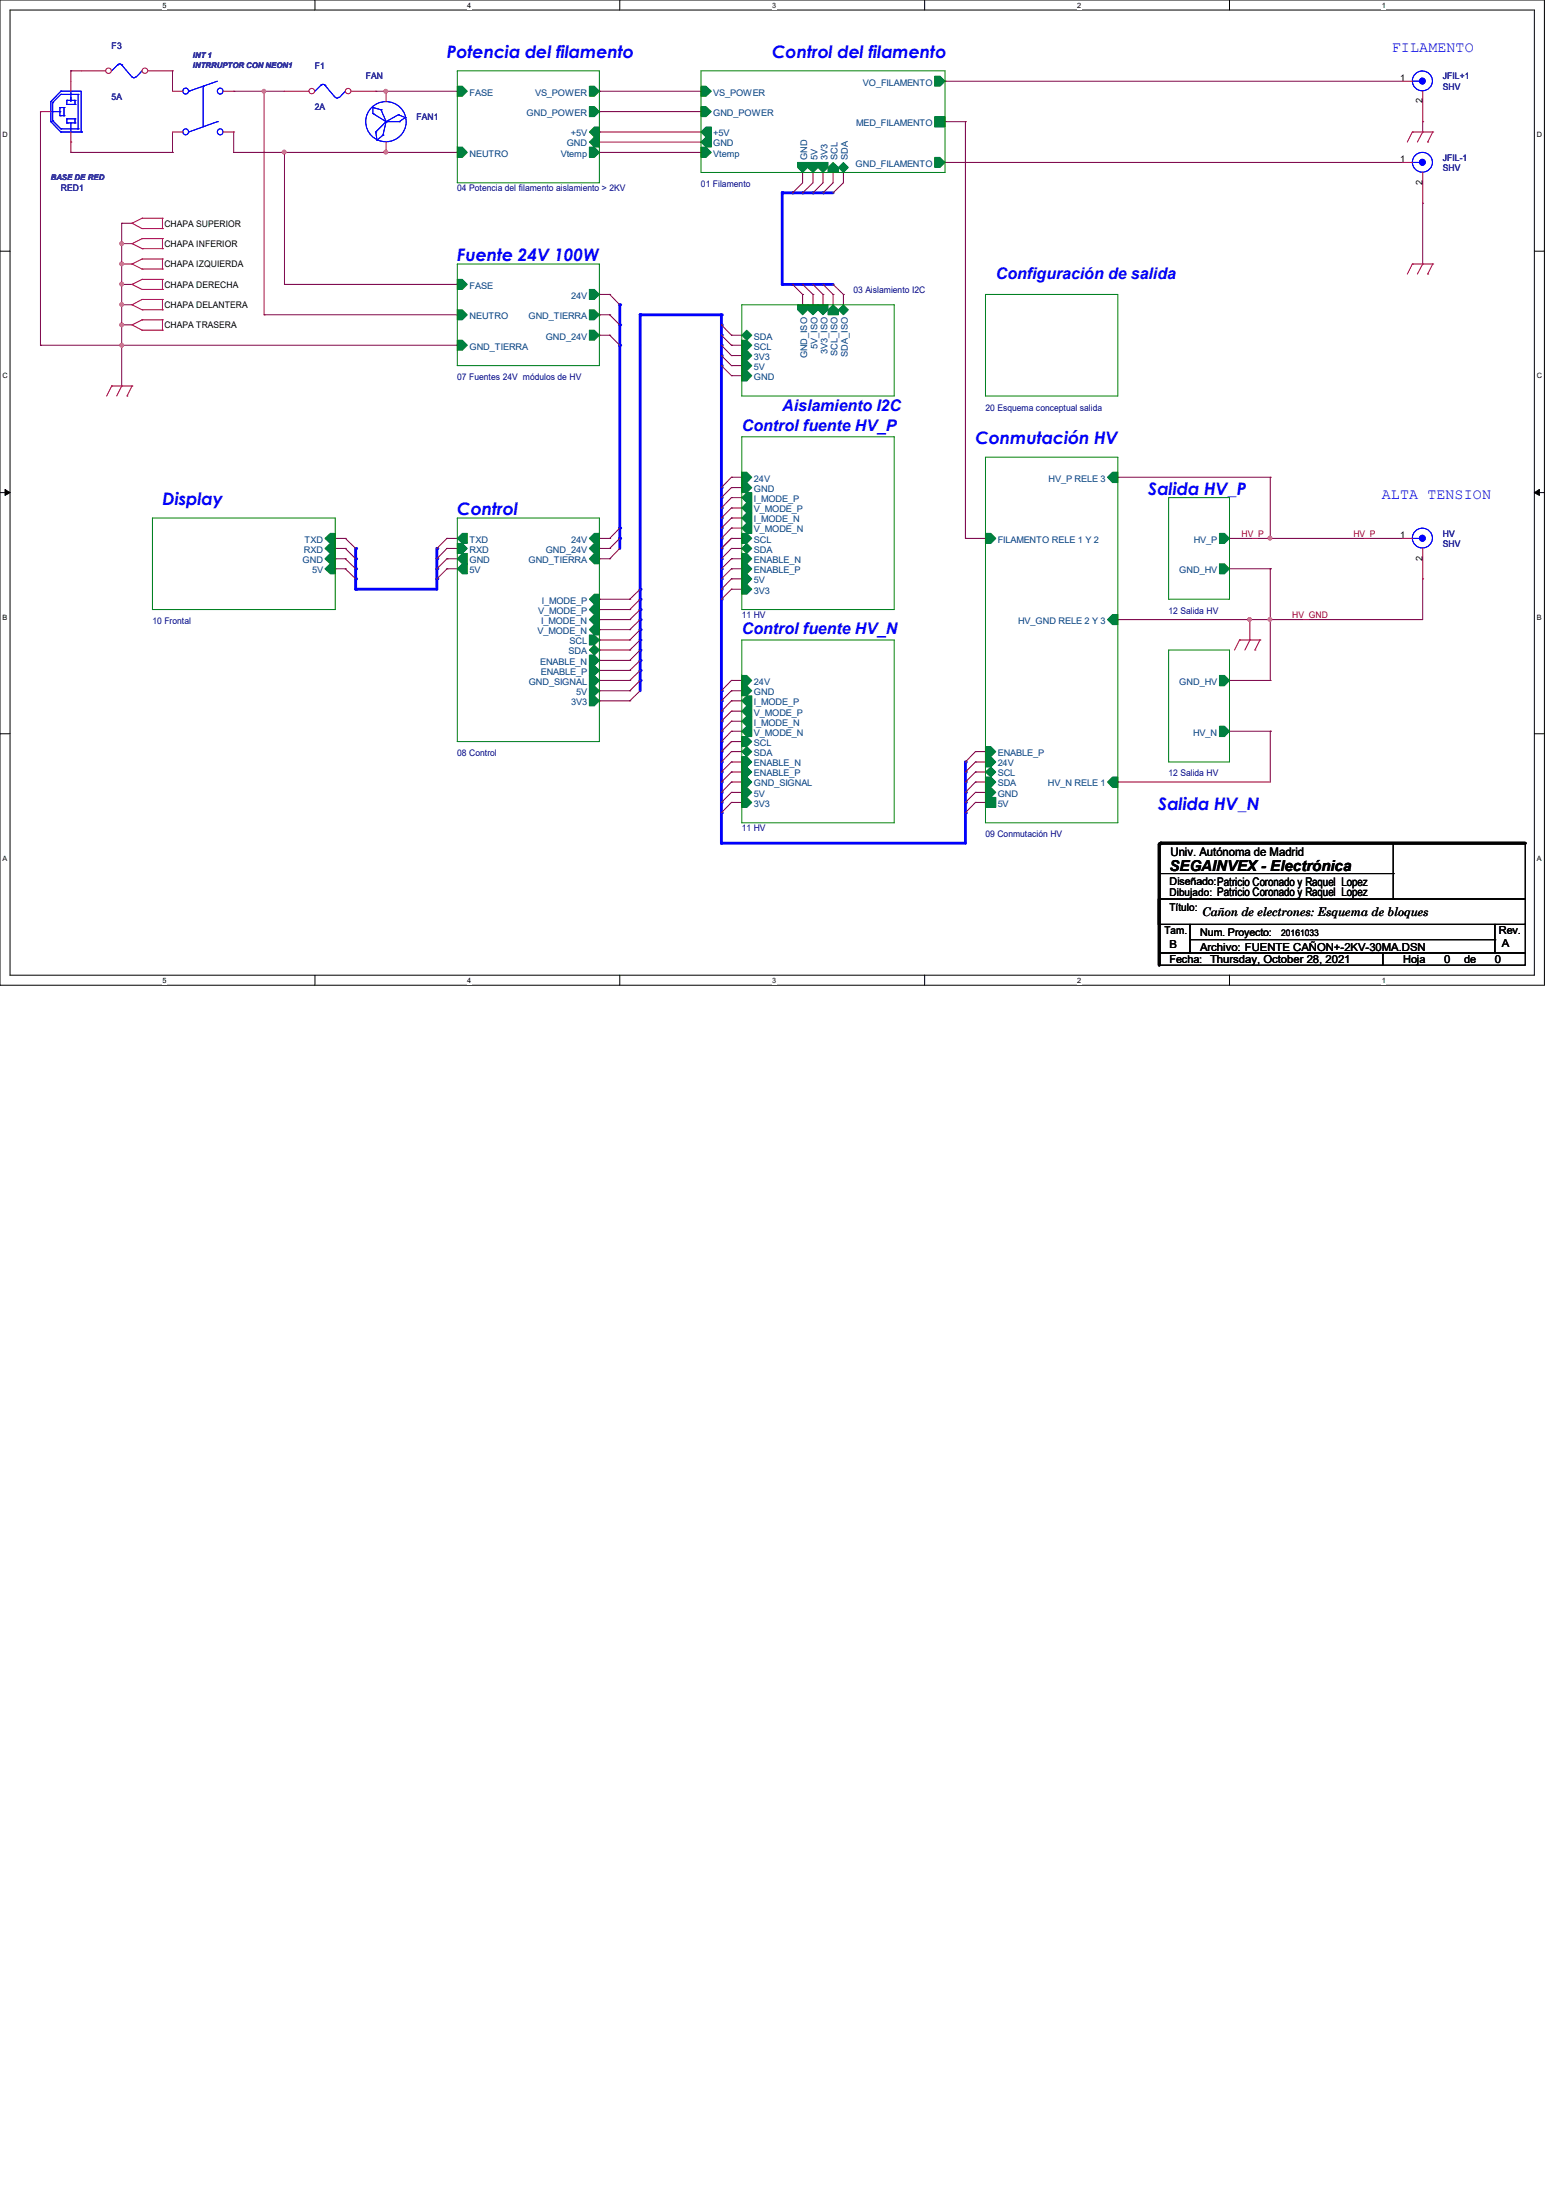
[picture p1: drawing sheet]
<svg xmlns="http://www.w3.org/2000/svg" width="210mm" height="297mm" viewBox="0 0 210 297" stroke-linecap="round" stroke-linejoin="round" font-family="sans-serif">
<path d="M0 0h208.4v133h-208.4zM1.4 1.4h205.7v130.3h-205.7z" fill="none" stroke="#000" stroke-width=".13"/>
<g fill="#fff">
<path d="M21.9 .1h.6v1.1h-.6z"/>
<path d="M21.9 131.8h.6v1.1h-.6z"/>
</g>
<path d="M42.5 0v1.4M42.5 131.7v1.3" fill="none" stroke="#000" stroke-width=".13"/>
<g fill="#fff">
<path d="M63.1 .1h.5v1.1h-.5z"/>
<path d="M63.1 131.8h.5v1.1h-.5z"/>
</g>
<path d="M83.7 0v1.4M83.7 131.7v1.3" fill="none" stroke="#000" stroke-width=".13"/>
<g fill="#fff">
<path d="M104.2 .1h.6v1.1h-.6z"/>
<path d="M104.2 131.8h.6v1.1h-.6z"/>
</g>
<path d="M124.8 0v1.4M124.8 131.7v1.3" fill="none" stroke="#000" stroke-width=".13"/>
<g fill="#fff">
<path d="M145.4 .1h.5v1.1h-.5z"/>
<path d="M145.4 131.8h.5v1.1h-.5z"/>
</g>
<path d="M165.9 0v1.4M165.9 131.7v1.3" fill="none" stroke="#000" stroke-width=".13"/>
<g fill="#fff">
<path d="M186.5 .1h.6v1.1h-.6z"/>
<path d="M186.5 131.8h.6v1.1h-.6z"/>
<path d="M.3 17.6h.8v1.1h-.8z"/>
<path d="M207.4 17.6h.8v1.1h-.8z"/>
<path d="M.3 50.2h.8v1.1h-.8z"/>
<path d="M207.4 50.2h.8v1.1h-.8z"/>
</g>
<path d="M0 33.9h1.4M207.1 33.9h1.3" fill="none" stroke="#000" stroke-width=".13"/>
<g fill="#fff">
<path d="M.3 82.8h.7v1.1h-.7z"/>
<path d="M207.4 82.8h.7v1.1h-.7z"/>
</g>
<path d="M0 66.5h1.4M207.1 66.5h1.3" fill="none" stroke="#000" stroke-width=".13"/>
<path d="M.7 66.1l.7 .4-.7 .4zM207.1 66.5l.7-.4v.8z" fill="#000" stroke="#000" stroke-width=".13"/>
<g fill="#fff">
<path d="M.3 115.3h.7v1.1h-.7z"/>
<path d="M207.4 115.3h.7v1.1h-.7z"/>
</g>
<path d="M0 99.1h1.4M207.1 99.1h1.3" fill="none" stroke="#000" stroke-width=".13"/>
<path d="M98.7 72.7h.1M98.7 74h.1M98.7 75.4h.1M98.7 76.8h.1M98.7 78.1h.1M98.7 79.5h.1M98.7 72.7h1.4M98.7 74h1.4M98.7 75.4h1.4M98.7 76.8h1.4M98.7 78.1h1.4M98.7 79.5h1.4" fill="none" stroke="#800040" stroke-width=".13"/>
<path d="M97.4 74v1.4" fill="none" stroke="#00f" stroke-width=".38"/>
<circle cx="97.4" cy="74" r=".19" fill="#00f"/>
<path d="M97.4 76.8v1.3" fill="none" stroke="#00f" stroke-width=".38"/>
<circle cx="97.4" cy="76.8" r=".19" fill="#00f"/>
<path d="M97.4 78.1v1.4" fill="none" stroke="#00f" stroke-width=".38"/>
<circle cx="97.4" cy="78.1" r=".19" fill="#00f"/>
<path d="M97.4 75.4v1.4" fill="none" stroke="#00f" stroke-width=".38"/>
<circle cx="97.4" cy="75.4" r=".19" fill="#00f"/>
<path d="M108.3 23.3h.1M108.3 23.3v1.4M109.7 23.3h.1M109.7 23.3v1.4M111.1 23.3h.1M111.1 23.3v1.4M112.4 23.3h.1M112.4 23.3v1.4M113.8 23.3h.1M113.8 23.3v1.4" fill="none" stroke="#800040" stroke-width=".13"/>
<path d="M111.1 26h1.3" fill="none" stroke="#00f" stroke-width=".38"/>
<circle cx="111.1" cy="26" r=".19" fill="#00f"/>
<path d="M107 26h1.3" fill="none" stroke="#00f" stroke-width=".38"/>
<circle cx="107" cy="26" r=".19" fill="#00f"/>
<path d="M109.7 26h1.4" fill="none" stroke="#00f" stroke-width=".38"/>
<circle cx="109.7" cy="26" r=".19" fill="#00f"/>
<path d="M108.3 26h1.4" fill="none" stroke="#00f" stroke-width=".38"/>
<circle cx="108.3" cy="26" r=".19" fill="#00f"/>
<path d="M108.3 38.4h1.4" fill="none" stroke="#00f" stroke-width=".38"/>
<circle cx="108.3" cy="38.4" r=".19" fill="#00f"/>
<path d="M111.1 38.4h1.3" fill="none" stroke="#00f" stroke-width=".38"/>
<circle cx="111.1" cy="38.4" r=".19" fill="#00f"/>
<path d="M109.7 38.4h1.4" fill="none" stroke="#00f" stroke-width=".38"/>
<circle cx="109.7" cy="38.4" r=".19" fill="#00f"/>
<path d="M107 38.4h1.3" fill="none" stroke="#00f" stroke-width=".38"/>
<circle cx="107" cy="38.4" r=".19" fill="#00f"/>
<g fill="none" stroke="#800040" stroke-width=".13">
<path d="M80.9 12.3h.1M80.9 15.1h.1M80.9 12.3h13.7M80.9 15.1h13.7M127.6 16.4h.1M127.6 11h.1M127.6 16.4h2.7M127.6 11h61.7M192 16.4h.1M192 16.4v1.4M108.3 39.8h.1M108.3 39.8v1.3"/>
<path d="M109.7 39.8h.1M109.7 39.8v1.3M111.1 39.8h.1M111.1 39.8v1.3M112.4 39.8h.1M112.4 39.8v1.3M113.8 39.8h.1M113.8 39.8v1.3M127.6 21.9h.1M127.6 21.9h61.7M192 27.4h.1M192 27.4v8.2"/>
<path d="M130.3 72.7h.1M130.3 72.7h2.7"/>
</g>
<path d="M105.6 26h1.4" fill="none" stroke="#00f" stroke-width=".38"/>
<circle cx="105.6" cy="26" r=".19" fill="#00f"/>
<g fill="none" stroke="#800040" stroke-width=".13">
<path d="M38.4 20.6h.1M38.4 38.4h.1M38.4 20.6v17.8M38.4 38.4h23.3M16.4 46.6h.1M16.4 46.6v5.5M16.4 46.6h45.3M35.6 42.5h.1M35.6 42.5h26.1M98.7 45.3h.1M98.7 46.6h.1M98.7 48h.1"/>
<path d="M98.7 49.4h.1M98.7 50.7h.1M98.7 46.6h1.4M98.7 45.3h1.4M98.7 48h1.4M98.7 49.4h1.4M98.7 50.7h1.4"/>
</g>
<circle cx="16.4" cy="46.6" r=".25" fill="#f0f" stroke="#f0f" stroke-width=".13"/>
<path d="M97.4 79.5v1.4" fill="none" stroke="#00f" stroke-width=".38"/>
<circle cx="97.4" cy="79.5" r=".19" fill="#00f"/>
<path d="M97.4 69.9v1.4" fill="none" stroke="#00f" stroke-width=".38"/>
<circle cx="97.4" cy="69.9" r=".19" fill="#00f"/>
<path d="M97.4 72.7v1.3" fill="none" stroke="#00f" stroke-width=".38"/>
<circle cx="97.4" cy="72.7" r=".19" fill="#00f"/>
<path d="M97.4 71.3v1.4" fill="none" stroke="#00f" stroke-width=".38"/>
<circle cx="97.4" cy="71.3" r=".19" fill="#00f"/>
<path d="M97.4 68.6v1.3" fill="none" stroke="#00f" stroke-width=".38"/>
<circle cx="97.4" cy="68.6" r=".19" fill="#00f"/>
<path d="M98.7 67.2h.1M98.7 68.6h.1M98.7 69.9h.1M98.7 71.3h.1M98.7 67.2h1.4M98.7 68.6h1.4M98.7 69.9h1.4M98.7 71.3h1.4" fill="none" stroke="#800040" stroke-width=".13"/>
<path d="M130.3 105.6v1.4" fill="none" stroke="#00f" stroke-width=".38"/>
<circle cx="130.3" cy="105.6" r=".19" fill="#00f"/>
<path d="M130.3 107v1.3" fill="none" stroke="#00f" stroke-width=".38"/>
<circle cx="130.3" cy="107" r=".19" fill="#00f"/>
<path d="M130.3 108.3v1.4" fill="none" stroke="#00f" stroke-width=".38"/>
<circle cx="130.3" cy="108.3" r=".19" fill="#00f"/>
<path d="M83.7 72.7v1.3" fill="none" stroke="#00f" stroke-width=".38"/>
<circle cx="83.7" cy="72.7" r=".19" fill="#00f"/>
<path d="M97.4 80.9v12.4" fill="none" stroke="#00f" stroke-width=".38"/>
<circle cx="97.4" cy="80.9" r=".19" fill="#00f"/>
<path d="M105.6 26v12.4" fill="none" stroke="#00f" stroke-width=".38"/>
<circle cx="105.6" cy="26" r=".19" fill="#00f"/>
<path d="M80.9 39.8h.1M80.9 39.8h1.4M80.9 45.3h.1M80.9 42.5h.1M80.9 45.3h1.4M80.9 42.5h1.4" fill="none" stroke="#800040" stroke-width=".13"/>
<path d="M83.7 41.1v2.8" fill="none" stroke="#00f" stroke-width=".38"/>
<circle cx="83.7" cy="41.1" r=".19" fill="#00f"/>
<path d="M83.7 71.3v1.4" fill="none" stroke="#00f" stroke-width=".38"/>
<circle cx="83.7" cy="71.3" r=".19" fill="#00f"/>
<path d="M83.7 46.6v24.7" fill="none" stroke="#00f" stroke-width=".38"/>
<circle cx="83.7" cy="46.6" r=".19" fill="#00f"/>
<path d="M59 78.1v1.4" fill="none" stroke="#00f" stroke-width=".38"/>
<circle cx="59" cy="78.1" r=".19" fill="#00f"/>
<path d="M48 79.5h11" fill="none" stroke="#00f" stroke-width=".38"/>
<circle cx="48" cy="79.5" r=".19" fill="#00f"/>
<path d="M48 78.1v1.4" fill="none" stroke="#00f" stroke-width=".38"/>
<circle cx="48" cy="78.1" r=".19" fill="#00f"/>
<g fill="none" stroke="#800040" stroke-width=".13">
<path d="M45.3 76.8h.1M45.3 75.4h.1M45.3 74h.1M45.3 72.7h.1M45.3 76.8h1.3M45.3 75.4h1.3M45.3 74h1.3M45.3 72.7h1.3M60.3 76.8h.1M60.3 72.7h.1M60.3 74h.1M60.3 75.4h.1"/>
<path d="M60.3 76.8h1.4M60.3 75.4h1.4M60.3 74h1.4M60.3 72.7h1.4"/>
</g>
<path d="M48 76.8v1.3" fill="none" stroke="#00f" stroke-width=".38"/>
<circle cx="48" cy="76.8" r=".19" fill="#00f"/>
<path d="M48 75.4v1.4" fill="none" stroke="#00f" stroke-width=".38"/>
<circle cx="48" cy="75.4" r=".19" fill="#00f"/>
<path d="M48 74v1.4" fill="none" stroke="#00f" stroke-width=".38"/>
<circle cx="48" cy="74" r=".19" fill="#00f"/>
<path d="M59 76.8v1.3" fill="none" stroke="#00f" stroke-width=".38"/>
<circle cx="59" cy="76.8" r=".19" fill="#00f"/>
<path d="M59 74v1.4" fill="none" stroke="#00f" stroke-width=".38"/>
<circle cx="59" cy="74" r=".19" fill="#00f"/>
<path d="M59 75.4v1.4" fill="none" stroke="#00f" stroke-width=".38"/>
<circle cx="59" cy="75.4" r=".19" fill="#00f"/>
<g fill="none" stroke="#800040" stroke-width=".13">
<path d="M98.7 64.4h.1M98.7 65.8h.1M98.7 64.4h1.4M98.7 65.8h1.4M80.9 91.9h.1M80.9 82.3h.1M80.9 85h.1M80.9 86.4h.1M80.9 83.7h.1M80.9 87.8h.1M80.9 89.2h.1M80.9 90.5h.1"/>
<path d="M80.9 93.3h.1M80.9 94.6h.1M80.9 80.9h.1M80.9 91.9h4.1M80.9 82.3h4.1M80.9 85h4.1M80.9 86.4h4.1M80.9 83.7h4.1M80.9 87.8h4.1M80.9 89.2h4.1M80.9 90.5h4.1M80.9 93.3h4.1"/>
<path d="M80.9 94.6h4.1M80.9 80.9h4.1"/>
</g>
<path d="M97.4 67.2v1.4" fill="none" stroke="#00f" stroke-width=".38"/>
<circle cx="97.4" cy="67.2" r=".19" fill="#00f"/>
<path d="M97.4 93.3v1.3" fill="none" stroke="#00f" stroke-width=".38"/>
<circle cx="97.4" cy="93.3" r=".19" fill="#00f"/>
<path d="M97.4 94.6v1.4" fill="none" stroke="#00f" stroke-width=".38"/>
<circle cx="97.4" cy="94.6" r=".19" fill="#00f"/>
<path d="M97.4 97.4v1.3" fill="none" stroke="#00f" stroke-width=".38"/>
<circle cx="97.4" cy="97.4" r=".19" fill="#00f"/>
<path d="M97.4 100.1v1.4" fill="none" stroke="#00f" stroke-width=".38"/>
<circle cx="97.4" cy="100.1" r=".19" fill="#00f"/>
<path d="M97.4 98.7v1.4" fill="none" stroke="#00f" stroke-width=".38"/>
<circle cx="97.4" cy="98.7" r=".19" fill="#00f"/>
<path d="M97.4 96v1.4" fill="none" stroke="#00f" stroke-width=".38"/>
<circle cx="97.4" cy="96" r=".19" fill="#00f"/>
<path d="M97.4 109.7v4.1" fill="none" stroke="#00f" stroke-width=".38"/>
<circle cx="97.4" cy="109.7" r=".19" fill="#00f"/>
<path d="M98.7 94.6h.1M98.7 96h.1M98.7 94.6h1.4M98.7 96h1.4" fill="none" stroke="#800040" stroke-width=".13"/>
<path d="M97.4 107v1.3" fill="none" stroke="#00f" stroke-width=".38"/>
<circle cx="97.4" cy="107" r=".19" fill="#00f"/>
<g fill="none" stroke="#800040" stroke-width=".13">
<path d="M98.7 97.4h.1M98.7 98.7h.1M98.7 97.4h1.4M98.7 98.7h1.4M98.7 100.1h.1M98.7 101.5h.1M98.7 102.9h.1M98.7 104.2h.1M98.7 105.6h.1M98.7 107h.1M98.7 100.1h1.4M98.7 101.5h1.4"/>
<path d="M98.7 102.9h1.4M98.7 104.2h1.4M98.7 105.6h1.4M98.7 107h1.4"/>
</g>
<path d="M97.4 101.5v1.4" fill="none" stroke="#00f" stroke-width=".38"/>
<circle cx="97.4" cy="101.5" r=".19" fill="#00f"/>
<path d="M97.4 104.2v1.4" fill="none" stroke="#00f" stroke-width=".38"/>
<circle cx="97.4" cy="104.2" r=".19" fill="#00f"/>
<path d="M97.4 105.6v1.4" fill="none" stroke="#00f" stroke-width=".38"/>
<circle cx="97.4" cy="105.6" r=".19" fill="#00f"/>
<path d="M97.4 102.9v1.3" fill="none" stroke="#00f" stroke-width=".38"/>
<circle cx="97.4" cy="102.9" r=".19" fill="#00f"/>
<path d="M98.7 91.9h.1M98.7 93.3h.1M98.7 91.9h1.4M98.7 93.3h1.4" fill="none" stroke="#800040" stroke-width=".13"/>
<path d="M86.4 42.5h11" fill="none" stroke="#00f" stroke-width=".38"/>
<circle cx="86.4" cy="42.5" r=".19" fill="#00f"/>
<path d="M97.4 113.8h32.9" fill="none" stroke="#00f" stroke-width=".38"/>
<circle cx="97.4" cy="113.8" r=".19" fill="#00f"/>
<path d="M130.3 109.7v4.1" fill="none" stroke="#00f" stroke-width=".38"/>
<circle cx="130.3" cy="109.7" r=".19" fill="#00f"/>
<path d="M97.4 42.5v1.4" fill="none" stroke="#00f" stroke-width=".38"/>
<circle cx="97.4" cy="42.5" r=".19" fill="#00f"/>
<path d="M97.4 45.3v1.3" fill="none" stroke="#00f" stroke-width=".38"/>
<circle cx="97.4" cy="45.3" r=".19" fill="#00f"/>
<path d="M97.4 48v1.4" fill="none" stroke="#00f" stroke-width=".38"/>
<circle cx="97.4" cy="48" r=".19" fill="#00f"/>
<path d="M97.4 46.6v1.4" fill="none" stroke="#00f" stroke-width=".38"/>
<circle cx="97.4" cy="46.6" r=".19" fill="#00f"/>
<path d="M97.4 43.9v1.4" fill="none" stroke="#00f" stroke-width=".38"/>
<circle cx="97.4" cy="43.9" r=".19" fill="#00f"/>
<path d="M97.4 65.8v1.4" fill="none" stroke="#00f" stroke-width=".38"/>
<circle cx="97.4" cy="65.8" r=".19" fill="#00f"/>
<path d="M97.4 49.4v16.4" fill="none" stroke="#00f" stroke-width=".38"/>
<circle cx="97.4" cy="49.4" r=".19" fill="#00f"/>
<path d="M86.4 91.9v1.4" fill="none" stroke="#00f" stroke-width=".38"/>
<circle cx="86.4" cy="91.9" r=".19" fill="#00f"/>
<path d="M86.4 90.5v1.4" fill="none" stroke="#00f" stroke-width=".38"/>
<circle cx="86.4" cy="90.5" r=".19" fill="#00f"/>
<path d="M86.4 89.2v1.3" fill="none" stroke="#00f" stroke-width=".38"/>
<circle cx="86.4" cy="89.2" r=".19" fill="#00f"/>
<path d="M86.4 87.8v1.4" fill="none" stroke="#00f" stroke-width=".38"/>
<circle cx="86.4" cy="87.8" r=".19" fill="#00f"/>
<path d="M86.4 86.4v1.4" fill="none" stroke="#00f" stroke-width=".38"/>
<circle cx="86.4" cy="86.4" r=".19" fill="#00f"/>
<path d="M86.4 85v1.4" fill="none" stroke="#00f" stroke-width=".38"/>
<circle cx="86.4" cy="85" r=".19" fill="#00f"/>
<path d="M86.4 83.7v1.3" fill="none" stroke="#00f" stroke-width=".38"/>
<circle cx="86.4" cy="83.7" r=".19" fill="#00f"/>
<path d="M86.4 82.3v1.4" fill="none" stroke="#00f" stroke-width=".38"/>
<circle cx="86.4" cy="82.3" r=".19" fill="#00f"/>
<path d="M86.4 80.9v1.4" fill="none" stroke="#00f" stroke-width=".38"/>
<circle cx="86.4" cy="80.9" r=".19" fill="#00f"/>
<path d="M86.4 79.5v1.4" fill="none" stroke="#00f" stroke-width=".38"/>
<circle cx="86.4" cy="79.5" r=".19" fill="#00f"/>
<path d="M86.4 42.5v37" fill="none" stroke="#00f" stroke-width=".38"/>
<circle cx="86.4" cy="42.5" r=".19" fill="#00f"/>
<path d="M130.3 16.4h.1M130.3 16.4v56.3M98.7 108.3h.1M98.7 108.3h1.4" fill="none" stroke="#800040" stroke-width=".13"/>
<path d="M97.4 108.3v1.4" fill="none" stroke="#00f" stroke-width=".38"/>
<circle cx="97.4" cy="108.3" r=".19" fill="#00f"/>
<g fill="none" stroke="#800040" stroke-width=".13">
<path d="M5.5 46.6h.1M5.5 46.6h10.9M80.9 72.7h.1M80.9 74h.1M80.9 75.4h.1M80.9 72.7h1.4M80.9 74h1.4M80.9 75.4h1.4M165.9 76.8h5.5M171.4 72.7h.1M171.4 76.8h.1M171.4 72.7h17.9"/>
<path d="M171.4 76.8v15.1M192 78.1h.1M192 78.1v5.6h-23.3M165.9 91.9h5.5M165.9 98.7h5.5M168.7 83.7h.1M168.7 83.7v2.7M171.4 91.9h.1M171.4 98.7h.1M171.4 83.7h.1M171.4 98.7v6.9h-20.5M150.9 105.6h.1"/>
</g>
<g fill="#f0f" stroke="#f0f" stroke-width=".13">
<circle cx="168.7" cy="83.6" r=".25"/>
<circle cx="171.4" cy="83.6" r=".25"/>
</g>
<path d="M130.3 104.2v1.4" fill="none" stroke="#00f" stroke-width=".38"/>
<circle cx="130.3" cy="104.2" r=".19" fill="#00f"/>
<path d="M130.3 102.9v1.3" fill="none" stroke="#00f" stroke-width=".38"/>
<circle cx="130.3" cy="102.9" r=".19" fill="#00f"/>
<path d="M150.9 64.4h.1M150.9 64.4h20.5M165.9 72.7h5.5M171.4 64.4h.1M171.4 72.7h.1M171.4 64.4v8.3M150.9 83.7h.1M150.9 83.7h17.8" fill="none" stroke="#800040" stroke-width=".13"/>
<circle cx="171.4" cy="72.6" r=".25" fill="#f0f" stroke="#f0f" stroke-width=".13"/>
<path d="M83.7 43.9v2.7" fill="none" stroke="#00f" stroke-width=".38"/>
<circle cx="83.7" cy="43.9" r=".19" fill="#00f"/>
<g fill="none" stroke="#800040" stroke-width=".13">
<path d="M5.5 15.1h.1M5.5 15.1v31.5M9.6 9.6h.1M9.6 9.6v1.4M23.3 9.6h.1M23.3 9.6v2.7M31.5 17.8h.1M31.5 12.3h.1M31.5 17.8v2.8M31.5 12.3h6.9M35.6 12.3h.1M35.6 12.3v30.2"/>
<path d="M52.1 20.6h.1M52.1 20.6h9.6M131.7 104.2h.1M131.7 105.6h.1M131.7 107h.1M131.7 108.3h.1M131.7 102.9h.1M131.7 101.5h.1M131.7 104.2h1.3M131.7 105.6h1.3M131.7 107h1.3M131.7 108.3h1.3"/>
<path d="M131.7 102.9h1.3M131.7 101.5h1.3"/>
</g>
<g fill="#f0f" stroke="#f0f" stroke-width=".13">
<circle cx="35.6" cy="12.3" r=".24"/>
<circle cx="52.1" cy="20.5" r=".25"/>
</g>
<path d="M105.6 38.4h1.4" fill="none" stroke="#00f" stroke-width=".38"/>
<circle cx="105.6" cy="38.4" r=".19" fill="#00f"/>
<g fill="none" stroke="#800040" stroke-width=".13">
<path d="M9.6 19.2h.1M9.6 9.6h.1M9.6 19.2v1.4M9.6 9.6h1.4M23.3 17.8v2.8M50.7 12.3h.1M50.7 12.3h11M52.1 12.3h.1M80.9 17.8h.1M80.9 17.8h13.7M80.9 19.2h13.7M94.6 19.2h.1"/>
<path d="M9.6 20.6h.1M9.6 20.6h13.7M16.4 38.4h.1M16.4 35.6h.1M16.4 32.9h.1M16.4 30.1h.1M16.4 30.1v16.5M16.4 30.1h1.4M16.4 38.4h1.4M16.4 35.6h1.4M16.4 32.9h1.4M17.8 30.1h.1"/>
<path d="M23.3 20.6h.1M31.5 20.6h.1M31.5 20.6h20.6M38.4 20.6h.1M80.9 20.6h13.7M82.3 39.8h.1M82.3 39.8l1.4 1.3M94.6 20.6h.1M107 26h.1M107 38.4h.1M107 38.4l1.3 1.4M108.3 26h.1"/>
<path d="M108.3 38.4h.1M108.3 24.7l-1.3 1.3M108.3 38.4l1.4 1.4M109.7 26h.1M109.7 38.4h.1M109.7 24.7l-1.4 1.3M109.7 38.4l1.4 1.4M111.1 26h.1M111.1 38.4h.1M111.1 24.7l-1.4 1.3M111.1 38.4l1.3 1.4M112.4 26h.1"/>
<path d="M112.4 38.4h.1M112.4 24.7l-1.3 1.3M112.4 38.4l1.4 1.4M113.8 24.7l-1.4 1.3M16.4 43.9h.1M16.4 41.1h.1M16.4 43.9h1.4M16.4 41.1h1.4M82.3 45.3h.1M82.3 42.5h.1M82.3 45.3l1.4 1.3M82.3 42.5l1.4 1.4"/>
<path d="M97.4 43.9h.1M97.4 45.3h.1M97.4 46.6h.1M97.4 48h.1M97.4 49.4h.1M97.4 43.9l1.3 1.4M97.4 45.3l1.3 1.3M97.4 46.6l1.3 1.4M97.4 48l1.3 1.4M97.4 49.4l1.3 1.3M46.6 76.8h.1M46.6 75.4h.1"/>
<path d="M46.6 74h.1M46.6 72.7h.1M46.6 76.8l1.4 1.3M46.6 75.4l1.4 1.4M46.6 74l1.4 1.4M46.6 72.7l1.4 1.3M59 78.1h.1M59 76.8h.1M59 75.4h.1M59 74h.1M60.3 75.4l-1.3 1.4M60.3 76.8l-1.3 1.3"/>
<path d="M60.3 74l-1.3 1.4M60.3 72.7l-1.3 1.3M82.3 72.7h.1M82.3 74h.1M82.3 75.4h.1M83.7 71.3l-1.4 1.4M83.7 72.7l-1.4 1.3M83.7 74l-1.4 1.4M86.4 79.5l-1.4 1.4M97.4 74h.1M97.4 75.4h.1M97.4 76.8h.1"/>
<path d="M97.4 78.1h.1M97.4 79.5h.1M97.4 69.9h.1M97.4 71.3h.1M97.4 72.7h.1M97.4 68.6h.1M97.4 65.8h.1M97.4 67.2h.1M98.7 72.7l-1.3 1.3M98.7 74l-1.3 1.4M98.7 75.4l-1.3 1.4M98.7 76.8l-1.3 1.3"/>
<path d="M98.7 78.1l-1.3 1.4M98.7 79.5l-1.3 1.4M98.7 68.6l-1.3 1.3M98.7 69.9l-1.3 1.4M98.7 71.3l-1.3 1.4M98.7 67.2l-1.3 1.4M98.7 64.4l-1.3 1.4M98.7 65.8l-1.3 1.4M85 94.6h.1M85 93.3h.1M85 91.9h.1M85 90.5h.1"/>
<path d="M85 89.2h.1M85 87.8h.1M85 86.4h.1M85 85h.1M85 83.7h.1M85 82.3h.1M85 80.9h.1M86.4 85l-1.4 1.4M86.4 87.8l-1.4 1.4M86.4 91.9l-1.4 1.4M86.4 80.9l-1.4 1.4M86.4 93.3l-1.4 1.3"/>
<path d="M86.4 90.5l-1.4 1.4M86.4 89.2l-1.4 1.3M86.4 86.4l-1.4 1.4M86.4 83.7l-1.4 1.3M86.4 82.3l-1.4 1.4M97.4 80.9h.1M97.4 97.4h.1M97.4 98.7h.1M97.4 96h.1M97.4 93.3h.1M97.4 94.6h.1M98.7 96l-1.3 1.4"/>
<path d="M98.7 97.4l-1.3 1.3M98.7 98.7l-1.3 1.4M98.7 94.6l-1.3 1.4M98.7 91.9l-1.3 1.4M98.7 93.3l-1.3 1.3M97.4 101.5h.1M97.4 102.9h.1M97.4 104.2h.1M97.4 105.6h.1M97.4 107h.1M97.4 108.3h.1M97.4 100.1h.1"/>
<path d="M97.4 109.7h.1M98.7 100.1l-1.3 1.4M98.7 101.5l-1.3 1.4M98.7 102.9l-1.3 1.3M98.7 104.2l-1.3 1.4M98.7 105.6l-1.3 1.4M98.7 107l-1.3 1.3M98.7 108.3l-1.3 1.4M130.3 105.6h.1M130.3 107h.1M130.3 108.3h.1M130.3 109.7h.1"/>
<path d="M130.3 102.9h.1M130.3 104.2h.1M131.7 104.2l-1.4 1.4M131.7 105.6l-1.4 1.4M131.7 107l-1.4 1.3M131.7 108.3l-1.4 1.4M131.7 101.5l-1.4 1.4M131.7 102.9l-1.4 1.3"/>
</g>
<g fill="#f0f" stroke="#f0f" stroke-width=".13">
<circle cx="16.4" cy="43.9" r=".25"/>
<circle cx="16.4" cy="41.1" r=".25"/>
<circle cx="16.4" cy="38.4" r=".25"/>
<circle cx="16.4" cy="35.6" r=".25"/>
<circle cx="16.4" cy="32.9" r=".25"/>
<circle cx="52.1" cy="12.3" r=".25"/>
<circle cx="38.4" cy="20.5" r=".25"/>
</g>
<g fill="none" stroke="#f00" stroke-width=".13">
<path d="M23.3 17.8h1.4M23.3 12.3h1.4M30.1 17.8h1.4M30.1 12.3h1.4M52.1 12.3v1.4M52.1 19.2v1.4M190.6 17.8h.1M190.6 17.8l-.7 1.4M190.6 17.8h2.8M192 17.8h.1M192 17.8l-.7 1.4M192.7 19.2h.1"/>
<path d="M193.4 17.8h.1M193.4 17.8l-.7 1.4M17.8 30.1h.1M17.8 32.9h.1M17.8 35.6h.1M17.8 38.4h.1M17.8 30.1l1.4 .8M17.8 32.9l1.4 .7M17.8 35.6l1.4 .7M17.8 38.4l1.4 .7M19.2 29.5h.1M19.2 30.9h.1"/>
<path d="M19.2 32.2h.1M19.2 33.6h.1M19.2 35h.1M19.2 36.3h.1M19.2 37.7h.1M19.2 39.1h.1M19.2 29.5l-1.4 .6M19.2 29.5h2.7M19.2 30.9h2.7M19.2 32.2l-1.4 .7M19.2 32.2h2.7M19.2 33.6h2.7"/>
<path d="M19.2 35l-1.4 .6M19.2 35h2.7M19.2 36.3h2.7M19.2 37.7l-1.4 .7M19.2 37.7h2.7M19.2 39.1h2.7M21.9 29.5h.1M21.9 30.9h.1M21.9 32.2h.1M21.9 33.6h.1M21.9 35h.1M21.9 36.3h.1"/>
<path d="M21.9 37.7h.1M21.9 39.1h.1M21.9 29.5v1.4M21.9 32.2v1.4M21.9 35v1.3M21.9 37.7v1.4M189.3 21.9h1.3M190.6 35.6h.1M190.6 35.6l-.7 1.4M190.6 35.6h2.8M192 35.6h.1M192 35.6l-.7 1.4"/>
<path d="M192 23.3v4.1M192.7 37h.1M193.4 35.6h.1M193.4 35.6l-.7 1.4M15.1 52.1h.1M15.1 52.1l-.7 1.4M15.1 52.1h2.7M16.4 52.1h.1M16.4 52.1l-.7 1.4M17.1 53.5h.1M17.8 41.1h.1M17.8 43.9h.1"/>
<path d="M17.8 52.1h.1M17.8 41.1l1.4 .7M17.8 43.9l1.4 .7M17.8 52.1l-.7 1.4M19.2 40.4h.1M19.2 41.8h.1M19.2 43.2h.1M19.2 44.6h.1M19.2 40.4l-1.4 .7M19.2 40.4h2.7M19.2 41.8h2.7M19.2 43.2l-1.4 .7"/>
<path d="M19.2 43.2h2.7M19.2 44.6h2.7M21.9 40.4h.1M21.9 41.8h.1M21.9 43.2h.1M21.9 44.6h.1M21.9 40.4v1.4M21.9 43.2v1.4M167.3 86.4h.1M167.3 86.4l-.7 1.4M167.3 86.4h2.8M168.7 86.4h.1"/>
<path d="M168.7 86.4l-.7 1.4M169.4 87.8h.1M170.1 86.4h.1M170.1 86.4l-.7 1.4"/>
</g>
<g fill="none" stroke="#000" stroke-width=".13">
<path d="M156.5 113.8h49.4v7.6h-49.4zM156.5 117.9h31.5M188 117.9h.1M188 113.8v7.6M156.3 121.4h49.6v3.4h-49.6zM156.5 124.8h4.1v3.9h-4.1zM156.5 128.7h30.1v1.6h-30.1zM160.6 124.8h41.2v3.9h-41.2zM160.6 126.9h41.2M186.6 128.7h19.3v1.6h-19.3zM188 121.4h.1M201.8 124.8h4.1v3.9h-4.1z"/>
<path d="M201.8 126.9h.1"/>
</g>
<path d="M156.5 114v16.3M156.6 113.8h49.3" fill="none" stroke="#000" stroke-width=".38"/>
<g fill="#000">
<circle cx="156.5" cy="114" r=".19"/>
<circle cx="156.6" cy="113.8" r=".19"/>
</g>
<path d="M94.6 9.6h33v13.7h-33zM61.7 35.6h19.2v13.8h-19.2zM133 39.8h17.9v13.7h-17.9zM100.1 41.1h20.6v12.4h-20.6zM20.6 69.9h24.7v12.4h-24.7z" fill="none" stroke="#008000" stroke-width=".13"/>
<g fill="#008040" stroke="#008040" stroke-width=".13">
<path d="M79.5 39.1h.7l.7 .7-.7 .6h-.7z" fill-rule="evenodd"/>
<path d="M79.5 44.6h.7l.7 .7-.7 .6h-.7z" fill-rule="evenodd"/>
<path d="M61.7 37.7h.7l.7 .7-.7 .7h-.7z" fill-rule="evenodd"/>
<path d="M61.7 41.8h.7l.7 .7-.7 .7h-.7z" fill-rule="evenodd"/>
<path d="M61.7 45.9h.7l.7 .7-.7 .7h-.7z" fill-rule="evenodd"/>
<path d="M79.5 41.8h.7l.7 .7-.7 .7h-.7z" fill-rule="evenodd"/>
<path d="M126.2 10.3h.7l.7 .7-.7 .6h-.7z" fill-rule="evenodd"/>
<path d="M126.2 21.3h.7l.7 .6-.7 .7h-.7z" fill-rule="evenodd"/>
<path d="M94.6 11.6h.7l.7 .7-.7 .7h-.7z" fill-rule="evenodd"/>
<path d="M94.6 14.4h.7l.7 .7-.7 .6h-.7z" fill-rule="evenodd"/>
<path d="M107.7 21.9h1.3v.7l-.7 .7-.6-.7z" fill-rule="evenodd"/>
<path d="M113.8 21.9l.7 .7-.7 .7-.6-.7z" fill-rule="evenodd"/>
<path d="M109 21.9h1.4v.7l-.7 .7-.7-.7z" fill-rule="evenodd"/>
<path d="M112.4 21.9l.8 .7v.7h-1.4v-.7z" fill-rule="evenodd"/>
<path d="M110.4 21.9h1.4v.7l-.7 .7-.7-.7z" fill-rule="evenodd"/>
<path d="M126.2 15.7h1.4v1.4h-1.4z" fill-rule="evenodd"/>
<path d="M94.6 17.8l.7-.7h.7v1.4h-.7z" fill-rule="evenodd"/>
<path d="M95.3 18.5h.7v1.4h-.7l-.7-.7z" fill-rule="evenodd"/>
<path d="M94.6 19.9h.7l.7 .7-.7 .7h-.7z" fill-rule="evenodd"/>
<path d="M43.9 72.7l.7-.7h.7v1.4h-.7z" fill-rule="evenodd"/>
<path d="M43.9 74l.7-.6h.7v1.3h-.7z" fill-rule="evenodd"/>
<path d="M43.9 75.4l.7-.7h.7v1.4h-.7z" fill-rule="evenodd"/>
<path d="M43.9 76.8l.7-.7h.7v1.4h-.7z" fill-rule="evenodd"/>
<path d="M107.7 41.1h1.3v.7l-.7 .7-.6-.7z" fill-rule="evenodd"/>
<path d="M113.8 41.1l.7 .7-.7 .7-.6-.7z" fill-rule="evenodd"/>
<path d="M109 41.1h1.4v.7l-.7 .7-.7-.7z" fill-rule="evenodd"/>
<path d="M112.4 41.1l.8 .7v.7h-1.4v-.7z" fill-rule="evenodd"/>
<path d="M110.4 41.1h1.4v.7l-.7 .7-.7-.7z" fill-rule="evenodd"/>
<path d="M100.1 50h.7l.7 .7-.7 .7h-.7z" fill-rule="evenodd"/>
<path d="M100.1 45.3l.7-.7 .7 .7-.7 .6z" fill-rule="evenodd"/>
<path d="M100.1 48.7h.7l.7 .7-.7 .6h-.7z" fill-rule="evenodd"/>
<path d="M100.1 45.9h.7l.7 .7-.7 .7h-.7z" fill-rule="evenodd"/>
<path d="M100.1 47.3h.7l.7 .7-.7 .7h-.7z" fill-rule="evenodd"/>
</g>
<g fill="none" stroke="#00f" stroke-width=".13">
<path d="M15.9 8.8l.3-.2 .2 .2M15.9 8.8h.1M15.9 8.8l-.8 .8M16.4 8.8h.1M16.4 8.8l1.4 1.6M18.3 10.4a.25 .25 0 0 1-.4 0M19.2 9.6h.1M19.2 9.6l-.8 .8M25.5 12.3h.1M27.4 11.6h.1M27.4 11.6v5.5M29.3 16.4h.1"/>
<path d="M29.3 16.4l-3.8 1.4M29.3 11l-3.8 1.3M50.3 14.5h.1M50.3 15.3h.1M50.3 14.5l1.1 .3M50.3 14.5v.8M50.3 15.3l1.8 1.1M50.7 17.8h.1M50.7 17.8l.2 1.1M50.9 18.9h.1M51.4 14.8h.1M51.4 14.8l.7 1.6"/>
<path d="M51.7 18.2h.1M51.7 18.2l-.8 .7M52.1 16.4h.1M52.1 16.4l-1.4 1.4M52.1 16.4l-.4 1.8M52.1 16.4h1.8M53.8 15.5h.1M53.8 15.5l-1.7 .9M53.8 15.5l.9 .4M53.9 16.4h.1M54.7 15.9h.1M54.7 15.9l-.8 .5"/>
<path d="M190.6 21.9h1M191.6 21.9h.1"/>
<circle cx="25.1" cy="12.3" r=".39"/>
<circle cx="25.1" cy="17.8" r=".39"/>
<circle cx="29.7" cy="17.8" r=".39"/>
<circle cx="29.7" cy="12.3" r=".39"/>
<circle cx="52.1" cy="16.4" r="2.72"/>
<circle cx="192" cy="21.9" r="1.34"/>
</g>
<circle cx="192" cy="21.9" r=".39" fill="#00f" stroke="#00f" stroke-width=".13"/>
<circle cx="14.7" cy="9.5" r=".37" fill="#fff" stroke="#f00" stroke-width=".13"/>
<path d="M11 9.6h3.3" fill="none" stroke="#f00" stroke-width=".13"/>
<circle cx="19.6" cy="9.5" r=".37" fill="#fff" stroke="#f00" stroke-width=".13"/>
<path d="M20 9.6h3.3" fill="none" stroke="#f00" stroke-width=".13"/>
<g fill="#008040" stroke="#008040" stroke-width=".13">
<path d="M164.6 98h.7l.6 .7-.6 .7h-.7z" fill-rule="evenodd"/>
<path d="M164.6 91.2h.7l.6 .7-.6 .7h-.7z" fill-rule="evenodd"/>
</g>
<path d="M157.7 87.8h8.2v15.1h-8.2z" fill="none" stroke="#008000" stroke-width=".13"/>
<path d="M43.3 11.5l.3-.1 .3 .1M43.3 11.5h.1M43.3 11.5l-.8 .8M43.9 11.5h.1M43.9 11.5l1.4 1.7M45.7 13.1a.25 .25 0 0 1-.4 0M46.6 12.3h.1M46.6 12.3l-.8 .9" fill="none" stroke="#00f" stroke-width=".13"/>
<circle cx="42.1" cy="12.3" r=".37" fill="#fff" stroke="#f00" stroke-width=".13"/>
<path d="M38.4 12.3h3.3" fill="none" stroke="#f00" stroke-width=".13"/>
<circle cx="47" cy="12.3" r=".37" fill="#fff" stroke="#f00" stroke-width=".13"/>
<path d="M5.5 15.1h1.4M9.6 11v1.3M9.6 17.8v1.4M47.4 12.3h3.3M189.3 11h1.3M192 12.3v4.1M189.3 72.7h1.3M192 74v4.1" fill="none" stroke="#f00" stroke-width=".13"/>
<g fill="#008040" stroke="#008040" stroke-width=".13">
<path d="M79.5 89.8h.7l.7 .7-.7 .7h-.7z" fill-rule="evenodd"/>
<path d="M79.5 91.2h.7l.7 .7-.7 .7h-.7z" fill-rule="evenodd"/>
<path d="M80.2 81.6h.7v1.4h-.7l-.7-.7z" fill-rule="evenodd"/>
<path d="M79.5 80.9l.7-.7h.7v1.4h-.7z" fill-rule="evenodd"/>
<path d="M79.5 72.7l.7-.7h.7v1.4h-.7z" fill-rule="evenodd"/>
<path d="M79.5 74l.7-.6h.7v1.3h-.7z" fill-rule="evenodd"/>
<path d="M80.2 74.7h.7v1.4h-.7l-.7-.7z" fill-rule="evenodd"/>
<path d="M79.5 85.7h.7l.7 .7-.7 .7h-.7z" fill-rule="evenodd"/>
<path d="M79.5 87.8l.7-.7 .7 .7-.7 .6z" fill-rule="evenodd"/>
<path d="M79.5 92.6h.7l.7 .7-.7 .6h-.7z" fill-rule="evenodd"/>
<path d="M79.5 93.9h.7l.7 .7-.7 .7h-.7z" fill-rule="evenodd"/>
<path d="M79.5 88.4h.7l.7 .8-.7 .6h-.7z" fill-rule="evenodd"/>
<path d="M79.5 83.7l.7-.7h.7v1.3h-.7z" fill-rule="evenodd"/>
<path d="M79.5 85l.7-.7h.7v1.4h-.7z" fill-rule="evenodd"/>
<path d="M61.7 72.7l.7-.7h.7v1.4h-.7z" fill-rule="evenodd"/>
<path d="M61.7 73.4h.7l.7 .6-.7 .7h-.7z" fill-rule="evenodd"/>
<path d="M62.4 74.7h.7v1.4h-.7l-.7-.7z" fill-rule="evenodd"/>
<path d="M61.7 76.8l.7-.7h.7v1.4h-.7z" fill-rule="evenodd"/>
<path d="M149.5 105.6l.7-.7h.7v1.4h-.7z" fill-rule="evenodd"/>
<path d="M133 72h.7l.7 .7-.7 .7h-.7z" fill-rule="evenodd"/>
<path d="M133 104.2l.7-.7 .7 .7-.7 .7z" fill-rule="evenodd"/>
<path d="M133 104.9h.7l.7 .7-.7 .7h-.7z" fill-rule="evenodd"/>
<path d="M133 106.3h.7l.7 .7-.7 .7h-.7z" fill-rule="evenodd"/>
<path d="M133 107.7h1.4v1.3h-1.4z" fill-rule="evenodd"/>
<path d="M149.5 83.7l.7-.7h.7v1.3h-.7z" fill-rule="evenodd"/>
<path d="M133 102.2h.7l.7 .7-.7 .6h-.7z" fill-rule="evenodd"/>
<path d="M133 100.8h.7l.7 .7-.7 .7h-.7z" fill-rule="evenodd"/>
<path d="M149.5 64.4l.7-.6h.7v1.4h-.7z" fill-rule="evenodd"/>
<path d="M164.6 72h.7l.6 .7-.6 .7h-.7z" fill-rule="evenodd"/>
<path d="M164.6 76.1h.7l.6 .7-.6 .7h-.7z" fill-rule="evenodd"/>
<path d="M79.5 11.6h.7l.7 .7-.7 .7h-.7z" fill-rule="evenodd"/>
<path d="M79.5 14.4h.7l.7 .7-.7 .6h-.7z" fill-rule="evenodd"/>
<path d="M61.7 11.6h.7l.7 .7-.7 .7h-.7z" fill-rule="evenodd"/>
<path d="M61.7 19.9h.7l.7 .7-.7 .7h-.7z" fill-rule="evenodd"/>
<path d="M80.2 17.1h.7v1.4h-.7l-.7-.7z" fill-rule="evenodd"/>
<path d="M80.2 18.5h.7v1.4h-.7l-.7-.7z" fill-rule="evenodd"/>
<path d="M79.5 19.9h.7l.7 .7-.7 .7h-.7z" fill-rule="evenodd"/>
<path d="M100.1 63.8h.7l.7 .6-.7 .8h-.7z" fill-rule="evenodd"/>
<path d="M100.1 65.2h.7l.7 .6-.7 .7h-.7z" fill-rule="evenodd"/>
<path d="M100.1 69.9l.7-.6h.7v1.3h-.7z" fill-rule="evenodd"/>
<path d="M100.1 71.3l.7-.7h.7v1.4h-.7z" fill-rule="evenodd"/>
<path d="M100.1 72h.7l.7 .7-.7 .7h-.7z" fill-rule="evenodd"/>
<path d="M100.1 74l.7-.6 .7 .6-.7 .7z" fill-rule="evenodd"/>
<path d="M100.1 74.7h.7l.7 .7-.7 .7h-.7z" fill-rule="evenodd"/>
<path d="M100.1 77.5h.7l.7 .6-.7 .8h-.7z" fill-rule="evenodd"/>
<path d="M100.1 78.9h.7l.7 .6-.7 .7h-.7z" fill-rule="evenodd"/>
<path d="M100.1 76.1h.7l.7 .7-.7 .7h-.7z" fill-rule="evenodd"/>
<path d="M100.8 67.9h.7v1.4h-.7l-.7-.7z" fill-rule="evenodd"/>
<path d="M100.8 66.5h.7v1.4h-.7l-.7-.7z" fill-rule="evenodd"/>
<path d="M100.1 91.2h.7l.7 .7-.7 .7h-.7z" fill-rule="evenodd"/>
<path d="M100.1 92.6h.7l.7 .7-.7 .6h-.7z" fill-rule="evenodd"/>
<path d="M100.1 97.4l.7-.7h.7v1.3h-.7z" fill-rule="evenodd"/>
<path d="M100.8 98h.7v1.4h-.7l-.7-.7z" fill-rule="evenodd"/>
<path d="M100.1 99.4h.7l.7 .7-.7 .7h-.7z" fill-rule="evenodd"/>
<path d="M100.1 101.5l.7-.7 .7 .7-.7 .7z" fill-rule="evenodd"/>
<path d="M100.1 102.2h.7l.7 .7-.7 .6h-.7z" fill-rule="evenodd"/>
<path d="M100.1 104.9h.7l.7 .7-.7 .7h-.7z" fill-rule="evenodd"/>
<path d="M100.1 106.3h.7l.7 .7-.7 .7h-.7z" fill-rule="evenodd"/>
<path d="M100.1 107.7h.7l.7 .6-.7 .7h-.7z" fill-rule="evenodd"/>
<path d="M100.1 103.5h.7l.7 .7-.7 .7h-.7z" fill-rule="evenodd"/>
<path d="M100.8 95.3h.7v1.4h-.7l-.7-.7z" fill-rule="evenodd"/>
<path d="M100.1 94.6l.7-.7h.7v1.4h-.7z" fill-rule="evenodd"/>
</g>
<path d="M61.7 9.6h19.2v15.1h-19.2zM100.1 59h20.6v23.3h-20.6zM61.7 69.9h19.2v30.2h-19.2zM133 61.7h17.9v49.4h-17.9zM157.7 67.2h8.2v13.7h-8.2zM100.1 86.4h20.6v24.7h-20.6z" fill="none" stroke="#008000" stroke-width=".13"/>
<g fill="#00f" stroke="#00f" stroke-width=".13">
<circle cx="192" cy="72.7" r=".39"/>
<circle cx="192" cy="10.9" r=".39"/>
</g>
<g fill="none" stroke="#00f" stroke-width=".13">
<path d="M6.9 13.7h.1M6.9 16.4h.1M6.9 15.1h1.2M6.9 13.7v2.7M6.9 16.4l1.3 1.4M7.1 13.8h.1M7.1 16.3h.1M7.1 13.8v2.5M7.1 16.3l1.1 1.1M8.1 15.1h.1M8.1 15.6h.1M8.1 14.5h.1"/>
<path d="M8.1 14.5v1.1M8.1 15.6h.5M8.1 14.5h.5M8.2 12.3h.1M8.2 17.8h.1M8.2 12.7h.1M8.2 17.4h.1M8.2 12.3h2.8v5.5M8.2 12.3l-1.3 1.4M8.2 17.8h2.8M8.2 17.4h2.3M8.2 12.7h2.3"/>
<path d="M8.2 12.7l-1.1 1.1M8.6 15.6h.1M8.6 14.5h.1M8.6 14.5v1.1M9 16h.1M9 16.6h.1M9 13.5h.1M9 14.1h.1M9 13.5v.6M9 16v.6M9 16h1.1M9 16.6h1.1"/>
<path d="M9 13.5h1.1M9 14.1h1.1M9.6 17.8h.1M9.6 13.5h.1M9.6 12.3h.1M9.6 12.3v1.4M9.6 16.6v1.2M10.1 16h.1M10.1 16.6h.1M10.1 13.5h.1M10.1 14.1h.1M10.1 13.5v.6"/>
<path d="M10.1 16v.6M10.5 17.4h.1M10.5 12.7h.1M10.5 12.7v4.7M11 17.8h.1M190.6 11h1M191.6 11h.1M190.6 72.7h1M191.6 72.7h.1"/>
<circle cx="192" cy="10.9" r="1.34"/>
<circle cx="192" cy="72.6" r="1.34"/>
</g>
<g fill="#f0f" stroke="#f0f" stroke-width=".13">
<circle cx="16.4" cy="46.6" r=".25"/>
<circle cx="168.7" cy="83.6" r=".25"/>
<circle cx="171.4" cy="83.6" r=".25"/>
<circle cx="171.4" cy="72.6" r=".25"/>
<circle cx="35.6" cy="12.3" r=".24"/>
<circle cx="52.1" cy="20.5" r=".25"/>
<circle cx="16.4" cy="43.9" r=".25"/>
<circle cx="16.4" cy="41.1" r=".25"/>
<circle cx="16.4" cy="38.4" r=".25"/>
<circle cx="16.4" cy="35.6" r=".25"/>
<circle cx="16.4" cy="32.9" r=".25"/>
<circle cx="52.1" cy="12.3" r=".25"/>
<circle cx="38.4" cy="20.5" r=".25"/>
</g>
<g font-size="2.3" fill="#00f">
<text x="60.3" y="7.8">Potencia del filamento</text>
<text x="104.2" y="7.8">Control del filamento</text>
<text x="61.7" y="35.3">Fuente 24V 100W</text>
<text x="131.7" y="59.9">Conmutación HV</text>
<text x="21.9" y="68.2">Display</text>
<text x="61.7" y="69.6">Control</text>
<text x="155" y="66.8">Salida HV_P</text>
<text x="156.3" y="109.3">Salida HV_N</text>
</g>
<g font-size="2.2" fill="#00f">
<text x="134.4" y="37.6">Configuración de salida</text>
<text x="100.1" y="58.2">Control fuente HV_P</text>
<text x="105.6" y="55.5">Aislamiento I2C</text>
<text x="100.1" y="85.6">Control fuente HV_N</text>
</g>
<g font-size="2" fill="#00f">
<text x="187.9" y="7">FILAMENTO</text>
<text x="186.5" y="67.4">ALTA TENSION</text>
</g>
<text font-size="2" x="157.9" y="117.6">SEGAINVEX - Electrónica</text>
<g font-size="1.6">
<text x="158" y="115.5">Univ. Autónoma de Madrid</text>
<text x="162.3" y="123.7">Cañon de electrones: Esquema de bloques</text>
</g>
<g font-size="1.5">
<text x="157.9" y="127.9">B</text>
<text x="157.9" y="130">Fecha:</text>
<text x="162" y="128.4">Archivo: FUENTE CAÑON+-2KV-30MA.DSN</text>
<text x="163.3" y="130">Thursday, October 28, 2021</text>
<text x="189.4" y="130">Hoja</text>
<text x="194.9" y="130">0</text>
<text x="197.6" y="130">de</text>
<text x="201.8" y="130">0</text>
<text x="202.3" y="126.2">Rev.</text>
<text x="202.7" y="127.8">A</text>
</g>
<g font-size="1.4">
<text x="157.9" y="119.4">Diseñado:Patricio Coronado y Raquel Lopez</text>
<text x="157.9" y="123">Título:</text>
<text x="157.9" y="120.9">Dibujado:</text>
<text x="157.2" y="126.2">Tam.</text>
<text x="162" y="126.4">Num. Proyecto:</text>
</g>
<g font-size="1.2" fill="#000080">
<text x="15.1" y="6.6">F3</text>
<text x="42.5" y="9.4">F1</text>
<text x="49.4" y="10.7">FAN</text>
<text x="194.7" y="10.7">JFIL+1</text>
<text x="15.1" y="13.5">5A</text>
<text x="42.5" y="14.9">2A</text>
<text x="56.2" y="16.2">FAN1</text>
<text x="194.7" y="12.1">SHV</text>
<text x="194.7" y="21.7">JFIL-1</text>
<text x="194.7" y="23.1">SHV</text>
<text x="8.2" y="25.8">RED1</text>
<text x="61.7" y="25.8">04 Potencia del filamento aislamiento &gt; 2KV</text>
<text x="94.6" y="25.3">01 Filamento</text>
<text x="115.2" y="39.5">03 Aislamiento I2C</text>
<text x="61.7" y="51.3">07 Fuentes 24V módulos de HV</text>
<text x="133" y="55.5">20 Esquema conceptual salida</text>
<text x="194.7" y="72.4">HV</text>
<text x="194.7" y="73.8">SHV</text>
<text x="100.1" y="83.4">11 HV</text>
<text x="157.7" y="82.9">12 Salida HV</text>
<text x="20.6" y="84.2">10 Frontal</text>
<text x="61.7" y="102.1">08 Control</text>
<text x="157.7" y="104.8">12 Salida HV</text>
<text x="100.1" y="112.2">11 HV</text>
<text x="133" y="113">09 Conmutación HV</text>
</g>
<g font-size="1.2" fill="#004080">
<text x="116.5" y="11.6">VO_FILAMENTO</text>
<text x="63.4" y="12.9">FASE</text>
<text x="71.1" y="15.7">GND_POWER</text>
<text x="72.2" y="12.9">VS_POWER</text>
<text x="96.3" y="12.9">VS_POWER</text>
<text x="96.3" y="15.7">GND_POWER</text>
<text x="115.6" y="17">MED_FILAMENTO</text>
<text x="63.4" y="21.2">NEUTRO</text>
<text x="75.7" y="21.2">Vtemp</text>
<text x="76.5" y="19.8">GND</text>
<text x="77" y="18.4">+5V</text>
<text x="96.3" y="18.4">+5V</text>
<text x="96.3" y="19.8">GND</text>
<text x="96.3" y="21.2">Vtemp</text>
<text x="108.9" y="21.6" transform="rotate(-90 108.9 21.6)">GND</text>
<text x="110.3" y="21.6" transform="rotate(-90 110.3 21.6)">5V</text>
<text x="111.7" y="21.6" transform="rotate(-90 111.7 21.6)">3V3</text>
<text x="113" y="21.6" transform="rotate(-90 113 21.6)">SCL</text>
<text x="114.4" y="21.6" transform="rotate(-90 114.4 21.6)">SDA</text>
<text x="115.5" y="22.5">GND_FILAMENTO</text>
<text x="63.4" y="39">FASE</text>
<text x="77.1" y="40.3">24V</text>
<text x="63.4" y="43.1">NEUTRO</text>
<text x="63.4" y="47.2">GND_TIERRA</text>
<text x="71.3" y="43.1">GND_TIERRA</text>
<text x="73.7" y="45.8">GND_24V</text>
<text x="101.8" y="45.8">SDA</text>
<text x="101.8" y="47.2">SCL</text>
<text x="110.3" y="47.2" transform="rotate(-90 110.3 47.2)">5V_ISO</text>
<text x="111.7" y="47.8" transform="rotate(-90 111.7 47.8)">3V3_ISO</text>
<text x="101.8" y="51.3">GND</text>
<text x="101.8" y="50">5V</text>
<text x="101.8" y="48.6">3V3</text>
<text x="108.9" y="48.4" transform="rotate(-90 108.9 48.4)">GND_ISO</text>
<text x="113" y="48" transform="rotate(-90 113 48)">SCL_ISO</text>
<text x="114.4" y="48.2" transform="rotate(-90 114.4 48.2)">SDA_ISO</text>
<text x="101.8" y="65">24V</text>
<text x="141.5" y="65">HV_P RELE 3</text>
<text x="101.8" y="66.4">GND</text>
<text x="101.8" y="70.5">I_MODE_N</text>
<text x="101.8" y="71.9">V_MODE_N</text>
<text x="101.8" y="69.2">V_MODE_P</text>
<text x="101.8" y="67.8">I_MODE_P</text>
<text x="40.9" y="76">GND</text>
<text x="41" y="74.6">RXD</text>
<text x="41.1" y="73.3">TXD</text>
<text x="42.1" y="77.4">5V</text>
<text x="63.4" y="73.3">TXD</text>
<text x="63.4" y="74.6">RXD</text>
<text x="63.4" y="76">GND</text>
<text x="63.4" y="77.4">5V</text>
<text x="71.3" y="76">GND_TIERRA</text>
<text x="73.7" y="74.6">GND_24V</text>
<text x="77.1" y="73.3">24V</text>
<text x="101.8" y="73.3">SCL</text>
<text x="101.8" y="74.6">SDA</text>
<text x="101.8" y="76">ENABLE_N</text>
<text x="101.8" y="77.4">ENABLE_P</text>
<text x="134.7" y="73.3">FILAMENTO RELE 1 Y 2</text>
<text x="159.2" y="77.4">GND_HV</text>
<text x="161.1" y="73.3">HV_P</text>
<text x="72.6" y="82.9">V_MODE_P</text>
<text x="73.1" y="81.5">I_MODE_P</text>
<text x="101.8" y="78.7">5V</text>
<text x="101.8" y="80.1">3V3</text>
<text x="72.6" y="85.6">V_MODE_N</text>
<text x="72.9" y="89.7">ENABLE_N</text>
<text x="73.1" y="84.2">I_MODE_N</text>
<text x="76.7" y="88.3">SDA</text>
<text x="76.9" y="87">SCL</text>
<text x="137.4" y="84.2">HV_GND RELE 2 Y 3</text>
<text x="71.4" y="92.5">GND_SIGNAL</text>
<text x="73" y="91.1">ENABLE_P</text>
<text x="77.1" y="95.2">3V3</text>
<text x="77.8" y="93.9">5V</text>
<text x="101.8" y="92.5">24V</text>
<text x="101.8" y="93.9">GND</text>
<text x="101.8" y="95.2">I_MODE_P</text>
<text x="159.2" y="92.5">GND_HV</text>
<text x="101.8" y="98">I_MODE_N</text>
<text x="101.8" y="99.3">V_MODE_N</text>
<text x="101.8" y="100.7">SCL</text>
<text x="101.8" y="96.6">V_MODE_P</text>
<text x="161" y="99.3">HV_N</text>
<text x="101.8" y="102.1">SDA</text>
<text x="101.8" y="103.5">ENABLE_N</text>
<text x="101.8" y="106.2">GND_SIGNAL</text>
<text x="101.8" y="107.6">5V</text>
<text x="101.8" y="104.8">ENABLE_P</text>
<text x="134.7" y="104.8">SCL</text>
<text x="134.7" y="106.2">SDA</text>
<text x="134.7" y="107.6">GND</text>
<text x="134.7" y="103.5">24V</text>
<text x="134.7" y="102.1">ENABLE_P</text>
<text x="141.4" y="106.2">HV_N RELE 1</text>
<text x="101.8" y="108.9">3V3</text>
<text x="134.7" y="108.9">5V</text>
</g>
<g font-size="1.2">
<text x="189" y="10.9">1</text>
<text x="192" y="14" transform="rotate(-90 192 14)">2</text>
<text x="189" y="21.9">1</text>
<text x="192" y="24.9" transform="rotate(-90 192 24.9)">2</text>
<text x="22.2" y="30.6">CHAPA SUPERIOR</text>
<text x="22.2" y="33.4">CHAPA INFERIOR</text>
<text x="22.2" y="36.1">CHAPA IZQUIERDA</text>
<text x="22.2" y="38.9">CHAPA DERECHA</text>
<text x="22.2" y="41.6">CHAPA DELANTERA</text>
<text x="22.2" y="44.3">CHAPA TRASERA</text>
<text x="189" y="72.6">1</text>
<text x="192" y="75.7" transform="rotate(-90 192 75.7)">2</text>
<text x="172.9" y="126.4">20161033</text>
</g>
<g font-size="1.2" fill="#f00">
<text x="167.6" y="72.4">HV_P</text>
<text x="182.7" y="72.4">HV_P</text>
<text x="174.4" y="83.4">HV_GND</text>
</g>
<g font-size="1.1" fill="#000080">
<text x="26" y="7.8">INT 1</text>
<text x="26" y="9.2">INTRRUPTOR CON NEON1</text>
<text x="6.9" y="24.3">BASE DE RED</text>
</g>
<g font-size="1">
<text x="21.9" y="1">5</text>
<text x="63.1" y="1">4</text>
<text x="104.2" y="1">3</text>
<text x="145.4" y="1">2</text>
<text x="186.5" y="1">1</text>
<text x=".3" y="18.5">D</text>
<text x="207.4" y="18.5">D</text>
<text x=".3" y="51.1">C</text>
<text x="207.4" y="51.1">C</text>
<text x=".3" y="83.7">B</text>
<text x="207.4" y="83.7">B</text>
<text x=".3" y="116.2">A</text>
<text x="207.4" y="116.2">A</text>
<text x="21.9" y="132.7">5</text>
<text x="63.1" y="132.7">4</text>
<text x="104.2" y="132.7">3</text>
<text x="145.4" y="132.7">2</text>
<text x="186.5" y="132.7">1</text>
</g>
</svg>
